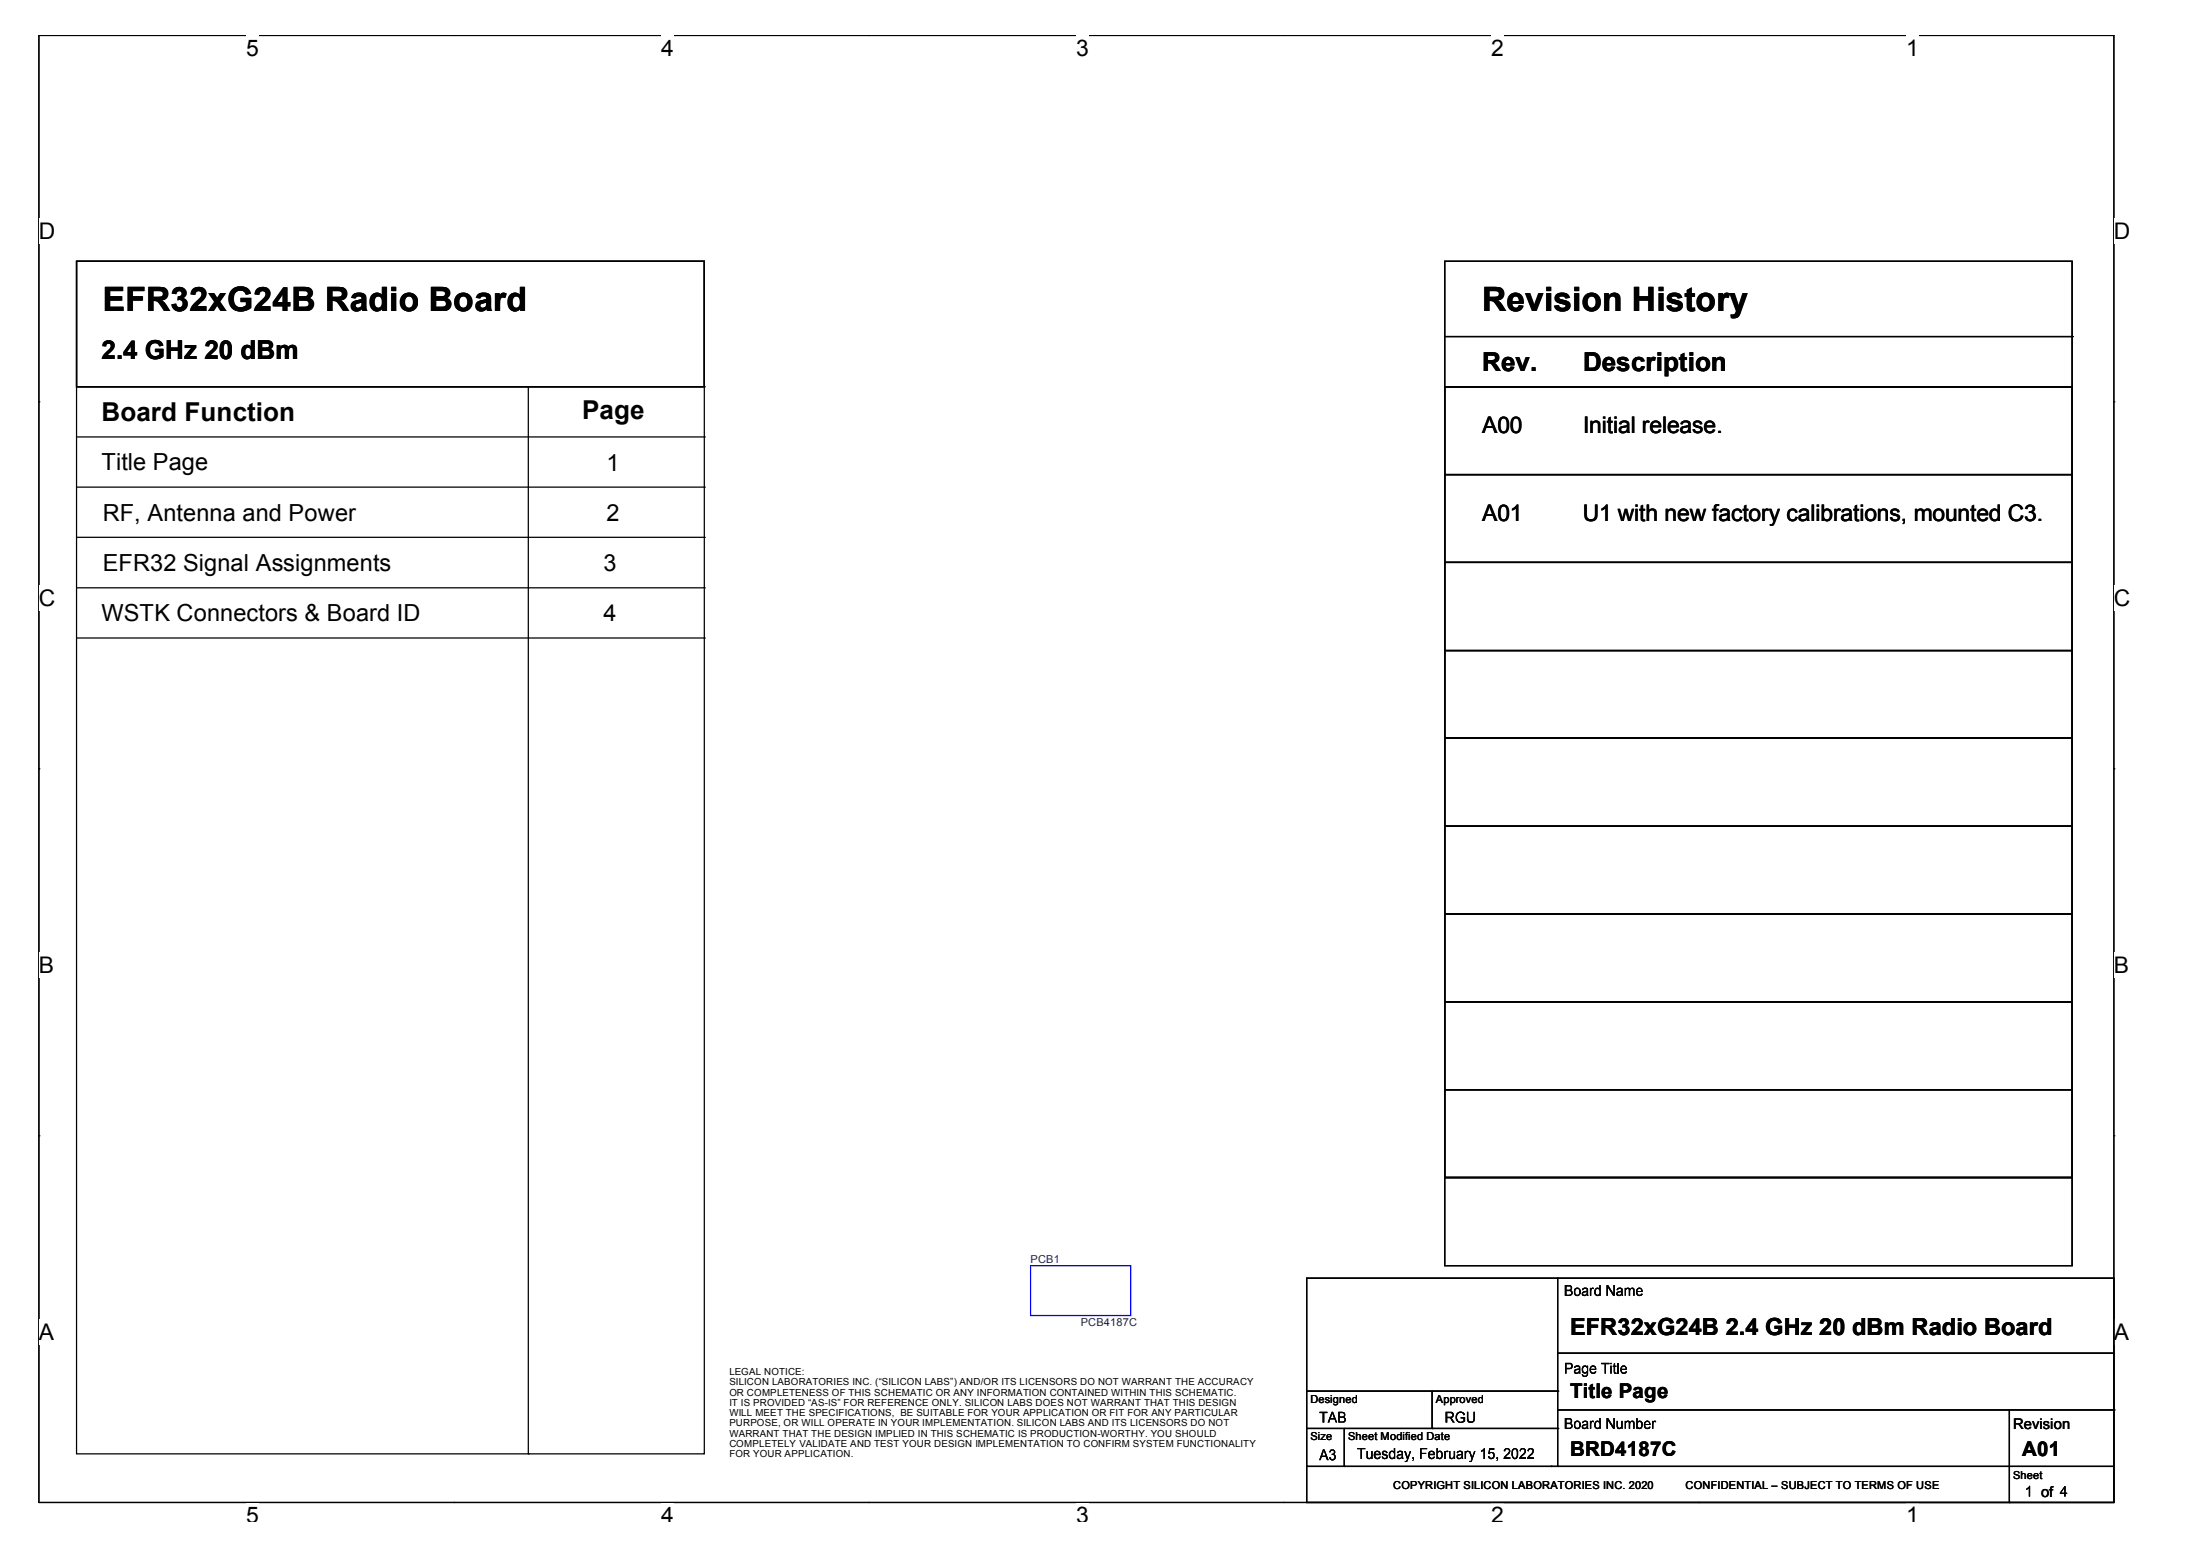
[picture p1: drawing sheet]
<svg xmlns="http://www.w3.org/2000/svg" width="297mm" height="210mm" viewBox="0 0 297 210" stroke-linecap="round" stroke-linejoin="round" font-family="sans-serif">
<path d="M5.2 4.8h280v198h-280z" fill="none" stroke="#000" stroke-width=".17"/>
<g fill="#fff">
<path d="M33.2 4.7h1.8v3.5h-1.8z"/>
<path d="M33.2 202.8h1.8v2.5h-1.8z"/>
</g>
<path d="M61.3 4.8h.1M61.3 202.8h.1" fill="none" stroke="#000" stroke-width=".17"/>
<g fill="#fff">
<path d="M89.2 4.7h1.7v3.5h-1.7z"/>
<path d="M89.2 202.8h1.7v2.5h-1.7z"/>
</g>
<path d="M117.2 4.8h.1M117.2 202.8h.1" fill="none" stroke="#000" stroke-width=".17"/>
<g fill="#fff">
<path d="M145.2 4.7h1.7v3.5h-1.7z"/>
<path d="M145.2 202.8h1.7v2.5h-1.7z"/>
</g>
<path d="M173.2 4.8h.1M173.2 202.8h.1" fill="none" stroke="#000" stroke-width=".17"/>
<g fill="#fff">
<path d="M201.2 4.7h1.7v3.5h-1.7z"/>
<path d="M201.3 202.8h1.6v2.5h-1.6z"/>
</g>
<path d="M229.2 4.8h.1M229.2 202.8h.1" fill="none" stroke="#000" stroke-width=".17"/>
<g fill="#fff">
<path d="M257.2 4.7h1.8v3.5h-1.8z"/>
<path d="M257.2 202.8h1.8v2.5h-1.8z"/>
<path d="M5.2 29.5h2.3v3.5h-2.3z"/>
<path d="M285.2 29.5h2.3v3.5h-2.3z"/>
<path d="M5.2 79h2.3v3.4h-2.3z"/>
<path d="M285.2 79h2.3v3.4h-2.3z"/>
</g>
<path d="M5.2 54.2h.1M285.2 54.2h.1" fill="none" stroke="#000" stroke-width=".17"/>
<g fill="#fff">
<path d="M5.2 128.5h2.1v3.5h-2.1z"/>
<path d="M285.2 128.5h2.1v3.5h-2.1z"/>
</g>
<path d="M5.2 103.8h.1M285.2 103.8h.1" fill="none" stroke="#000" stroke-width=".17"/>
<path d="M5.2 103.8h.1M285.2 103.8h.1" fill="none" stroke="#000" stroke-width=".13"/>
<g fill="#fff">
<path d="M5.2 178h2.1v3.5h-2.1z"/>
<path d="M285.2 178h2.1v3.5h-2.1z"/>
</g>
<g fill="none" stroke="#000" stroke-width=".17">
<path d="M10.3 35.3h84.7v160.9h-84.7zM10.3 35.3h84.7v16.9h-84.7zM194.9 35.3h84.7v16.9h-84.7zM10.3 52.2h84.7M10.3 59h84.7M71.3 52.2v144M95 52.2h.1M95 59h.1M194.9 52.2h84.7v106.7h-84.7zM194.9 52.2h84.7v11.9h-84.7zM194.9 45.4h84.7M279.6 45.4h.1"/>
<path d="M10.3 65.7h84.7M10.3 72.5h84.7M10.3 79.3h84.7M95 65.7h.1M95 72.5h.1M95 79.3h.1M194.9 64.1h84.7v11.8h-84.7zM194.9 75.9h84.7v11.9h-84.7zM10.3 86.1h84.7M95 86.1h.1M194.9 87.8h84.7v11.8h-84.7zM194.9 99.6h84.7v11.9h-84.7z"/>
<path d="M194.9 111.5h84.7v11.9h-84.7zM194.9 123.4h84.7v11.8h-84.7zM194.9 135.2h84.7v11.9h-84.7zM5.2 153.3h.1M194.9 147.1h84.7v11.8h-84.7zM194.9 158.9h84.7v11.9h-84.7zM285.2 153.3h.1M176.3 172.5h108.9v30.3h-108.9zM210.2 172.5v25.4M71.3 196.2h.1M176.3 197.9h.1M176.3 197.9h108.9"/>
<path d="M176.3 192.8h33.9M176.3 187.7h33.9M181.4 197.9h.1M181.4 192.8v5.1M193.3 192.8h.1M193.3 187.7v5.1M209.3 197.9h.1M210.2 197.9h.1M210.2 192.8h.1M210.2 187.7h.1M210.2 182.6l75 .1M210.2 190.3h75"/>
<path d="M271.1 190.3v12.5M285.2 190.3h.1M271.1 202.8h.1"/>
</g>
<g fill="#000">
<path d="M214.5 173.8h.2v.1l.2-.1 .2 .1v.1h-.3l-.1 .9h-.2zM216.8 173.4h.2l.7 1.2v-1.2h.2v1.5h-.2l-.7-1.2v1.2h-.2zM219.2 173.8h.2v.1a.33 .33 0 0 1 .3-.1 .33 .33 0 0 1 .3 .2l.3-.2a.31 .31 0 0 1 .3 .4v.7h-.2v-.7a.2 .2 0 0 0-.2-.2 .2 .2 0 0 0-.2 .1v.8h-.2v-.8a.24 .24 0 0 0-.3-.1 .24 .24 0 0 0-.1 .3v.6h-.2zM178.1 190.5h1v.2h-.4v1.3h-.2v-1.3h-.4zM179.5 195.7a.38 .38 0 0 1 .6 0 .38 .38 0 0 1-.1 .6 .45 .45 0 0 1 .1 .7 .45 .45 0 0 1-.7-.3l.1-.1a.28 .28 0 0 0 .3 .3 .28 .28 0 0 0 .3-.3 .28 .28 0 0 0-.4-.2v-.2a.24 .24 0 0 0 .3-.2 .24 .24 0 0 0-.2-.3 .24 .24 0 0 0-.3 .3h-.1zM183.1 195.5h1.1v.1h-.4v1.3h-.2v-1.3h-.5zM184.4 195.8h.2v.6a.26 .26 0 0 0 .2 .4 .26 .26 0 0 0 .2-.4v-.6h.2v1.1h-.2v-.2l-.1 .2a.34 .34 0 0 1-.4 0 .34 .34 0 0 1-.1-.4zM186.5 195.9h.1a.4 .4 0 0 1 .6 .2h-.1a.19 .19 0 0 0-.2-.2 .19 .19 0 0 0-.2 .3h.1a.38 .38 0 0 1 .4 .2 .38 .38 0 0 1-.1 .5h-.2a.37 .37 0 0 1-.5-.3h.2a.24 .24 0 0 0 .3 .2 .24 .24 0 0 0 .2-.3h-.1a.52 .52 0 0 1-.5-.4zM189.5 195.8h.2l.2 .8 .3-.8h.2l-.4 1.1a.4 .4 0 0 1-.4 .4v-.2h.2l.1-.2zM190.6 196.7h.2v.4l-.2 .1zM191.6 195.5h1v.1h-.8v.5h.6v.1h-.6v.7h-.2zM194.9 195.8h.1v.2l.2-.2h.3l-.1 .2h-.2l-.1 .1v.8h-.2z"/>
<path d="M195.5 195.8h.2v.6a.26 .26 0 0 0 .3 .4 .26 .26 0 0 0 .2-.4v-.6h.1v1.1h-.1v-.2l-.2 .2a.34 .34 0 0 1-.4 0 .34 .34 0 0 1-.1-.4zM196.6 190.7a.6 .6 0 0 1 .6-.2 .6 .6 0 0 1 .5 .5h-.2a.46 .46 0 0 0-.6-.3 .46 .46 0 0 0-.3 .6 .52 .52 0 0 0 .3 .5 .52 .52 0 0 0 .6-.1v-.3h-.4v-.1h.6v.5a.77 .77 0 0 1-1.1 0 .77 .77 0 0 1 0-1.1zM197.7 195.8h.1v.2l.2-.2h.2l-.1 .2h-.2l-.1 .9h-.1zM198.2 195.8h.2l.3 .8 .2-.8h.2l-.4 1.1a.36 .36 0 0 1-.4 .4l-.1-.2a.24 .24 0 0 0 .4-.2zM198 190.5h.1v.9a.36 .36 0 0 0 .3 .4 .36 .36 0 0 0 .4-.2v-1.1h.2v.9a.54 .54 0 0 1-.5 .6 .54 .54 0 0 1-.5-.6zM199.9 195.8l.3-.3h.2v1.4h-.2v-1.2l-.3 .3zM201 195.5h.6v.2h-.5l-.1 .3a.46 .46 0 0 1 .7 .2 .46 .46 0 0 1-.3 .7 .46 .46 0 0 1-.6-.4h.2a.31 .31 0 0 0 .4 .2 .31 .31 0 0 0 0-.5l-.2-.1-.2 .2-.2-.1zM201.9 196.7h.2v.3l-.1 .2 .1-.3h-.2zM203.1 195.5a.45 .45 0 0 1 .6 .1 .45 .45 0 0 1-.2 .7l-.4 .4h.7v.2h-.9a1.28 1.28 0 0 1 .6-.9 .26 .26 0 0 0 0-.4 .26 .26 0 0 0-.4 .3l-.2-.1zM205.2 195.5a.45 .45 0 0 1 .7 .1 .45 .45 0 0 1-.2 .7l-.5 .4h.7v.2h-.9a1.28 1.28 0 0 1 .7-.9 .26 .26 0 0 0-.1-.4 .26 .26 0 0 0-.4 .3l-.1-.1zM206.2 195.5a.46 .46 0 0 1 .7 .1 .46 .46 0 0 1-.2 .7l-.4 .4h.7v.2h-.9a1.28 1.28 0 0 1 .6-.9 .26 .26 0 0 0-.1-.4 .26 .26 0 0 0-.3 .3l-.2-.1zM214.5 191.8h.2v.1l.2-.2 .2 .1v.2l-.2-.1-.1 .1-.1 .8h-.2z"/>
<path d="M216.1 183.9h1.1v.2h-.5v1.3h-.2v-1.3h-.4zM216.8 191.4h.2l.7 1.1v-1.1h.2v1.4h-.2l-.7-1.1v1.1h-.2zM217.8 184.1l.1-.2v.4h.2v.2h-.2v.7l.2 .1v.1a.28 .28 0 0 1-.3 0 .28 .28 0 0 1 0-.3v-.6h-.2v-.2h.2zM218.3 183.9h.1v1.5h-.1zM218.1 191.8h.2v.6a.25 .25 0 0 0 .2 .3 .25 .25 0 0 0 .3-.3v-.6h.1v1h-.1v-.1l-.1 .1a.35 .35 0 0 1-.4 0 .35 .35 0 0 1-.2-.4zM219.2 191.8h.2v.1a.33 .33 0 0 1 .3-.2 .33 .33 0 0 1 .3 .2l.3-.2a.31 .31 0 0 1 .3 .4v.7h-.2v-.6a.2 .2 0 0 0-.2-.3 .2 .2 0 0 0-.2 .2v.7h-.2v-.8a.24 .24 0 0 0-.3-.1 .24 .24 0 0 0-.1 .4v.5h-.2zM222.9 191.8h.2v.1l.2-.2 .2 .1-.1 .2-.1-.1-.1 .1-.1 .8h-.2zM273.8 200.5h.1v1.5h-.1v-1.1l-.4 .2v-.2z"/>
<path d="M211.2 173.4a.97 .97 0 0 1 .8 .1l.1 .4-.1 .2a.4 .4 0 0 1 .2 .5 .4 .4 0 0 1-.5 .3h-.5zM211.4 173.6v.5h.3a.24 .24 0 0 0 .3-.3 .24 .24 0 0 0-.4-.2zM211.4 174.2v.6l.4-.1a.26 .26 0 0 0 .2-.3 .26 .26 0 0 0-.3-.2z"/>
<path d="M211.2 173.4a.97 .97 0 0 1 .8 .1l.1 .4-.1 .2a.4 .4 0 0 1 .2 .5 .4 .4 0 0 1-.5 .3h-.5zM211.4 173.6v.5h.3a.24 .24 0 0 0 .3-.3 .24 .24 0 0 0-.4-.2zM211.4 174.2v.6l.4-.1a.26 .26 0 0 0 .2-.3 .26 .26 0 0 0-.3-.2z"/>
<path d="M211.2 173.4a.97 .97 0 0 1 .8 .1l.1 .4-.1 .2a.4 .4 0 0 1 .2 .5 .4 .4 0 0 1-.5 .3h-.5zM211.4 173.6v.5h.3a.24 .24 0 0 0 .3-.3 .24 .24 0 0 0-.4-.2zM211.4 174.2v.6l.4-.1a.26 .26 0 0 0 .2-.3 .26 .26 0 0 0-.3-.2z"/>
<path d="M212.5 173.9a.53 .53 0 0 1 .8 .4 .53 .53 0 0 1-.8 .5l-.1-.4zM212.6 174v.2a.37 .37 0 0 0 0 .4 .37 .37 0 0 0 .4 .1 .41 .41 0 0 0 .1-.4 .41 .41 0 0 0-.4-.3z"/>
<path d="M212.5 173.9a.53 .53 0 0 1 .8 .4 .53 .53 0 0 1-.8 .5l-.1-.4zM212.6 174v.2a.37 .37 0 0 0 0 .4 .37 .37 0 0 0 .4 .1 .41 .41 0 0 0 .1-.4 .41 .41 0 0 0-.4-.3z"/>
<path d="M212.5 173.9a.53 .53 0 0 1 .8 .4 .53 .53 0 0 1-.8 .5l-.1-.4zM212.6 174v.2a.37 .37 0 0 0 0 .4 .37 .37 0 0 0 .4 .1 .41 .41 0 0 0 .1-.4 .41 .41 0 0 0-.4-.3z"/>
<path d="M213.5 173.9a.46 .46 0 0 1 .6-.1 .46 .46 0 0 1 .2 .6v.5h-.1l-.1-.1a.36 .36 0 0 1-.6 0 .36 .36 0 0 1 .3-.6h.3a.26 .26 0 0 0-.2-.3 .26 .26 0 0 0-.3 .2h-.1zM213.7 174.5l-.1 .1a.27 .27 0 0 0 .4 .1 .27 .27 0 0 0 .1-.3z"/>
<path d="M213.5 173.9a.46 .46 0 0 1 .6-.1 .46 .46 0 0 1 .2 .6v.5h-.1l-.1-.1a.36 .36 0 0 1-.6 0 .36 .36 0 0 1 .3-.6h.3a.26 .26 0 0 0-.2-.3 .26 .26 0 0 0-.3 .2h-.1zM213.7 174.5l-.1 .1a.27 .27 0 0 0 .4 .1 .27 .27 0 0 0 .1-.3z"/>
<path d="M213.5 173.9a.46 .46 0 0 1 .6-.1 .46 .46 0 0 1 .2 .6v.5h-.1l-.1-.1a.36 .36 0 0 1-.6 0 .36 .36 0 0 1 .3-.6h.3a.26 .26 0 0 0-.2-.3 .26 .26 0 0 0-.3 .2h-.1zM213.7 174.5l-.1 .1a.27 .27 0 0 0 .4 .1 .27 .27 0 0 0 .1-.3z"/>
<path d="M215.2 174l.4-.2 .2 .1v-.5h.2v1.5h-.2v-.1a.44 .44 0 0 1-.6 0 .44 .44 0 0 1-.1-.6zM215.4 174l-.1 .4 .2 .3a.38 .38 0 0 0 .4-.4 .38 .38 0 0 0-.4-.3z"/>
<path d="M215.2 174l.4-.2 .2 .1v-.5h.2v1.5h-.2v-.1a.44 .44 0 0 1-.6 0 .44 .44 0 0 1-.1-.6zM215.4 174l-.1 .4 .2 .3a.38 .38 0 0 0 .4-.4 .38 .38 0 0 0-.4-.3z"/>
<path d="M215.2 174l.4-.2 .2 .1v-.5h.2v1.5h-.2v-.1a.44 .44 0 0 1-.6 0 .44 .44 0 0 1-.1-.6zM215.4 174l-.1 .4 .2 .3a.38 .38 0 0 0 .4-.4 .38 .38 0 0 0-.4-.3z"/>
<path d="M218.2 173.9a.44 .44 0 0 1 .6-.1 .44 .44 0 0 1 .1 .6l.1 .5h-.1l-.1-.1a.37 .37 0 0 1-.5 .1 .37 .37 0 0 1-.1-.5l.6-.2a.24 .24 0 0 0-.2-.3 .24 .24 0 0 0-.3 .2h-.2zM218.4 174.5a.19 .19 0 0 0-.1 .2 .19 .19 0 0 0 .3 0l.2-.1v-.2z"/>
<path d="M218.2 173.9a.44 .44 0 0 1 .6-.1 .44 .44 0 0 1 .1 .6l.1 .5h-.1l-.1-.1a.37 .37 0 0 1-.5 .1 .37 .37 0 0 1-.1-.5l.6-.2a.24 .24 0 0 0-.2-.3 .24 .24 0 0 0-.3 .2h-.2zM218.4 174.5a.19 .19 0 0 0-.1 .2 .19 .19 0 0 0 .3 0l.2-.1v-.2z"/>
<path d="M218.2 173.9a.44 .44 0 0 1 .6-.1 .44 .44 0 0 1 .1 .6l.1 .5h-.1l-.1-.1a.37 .37 0 0 1-.5 .1 .37 .37 0 0 1-.1-.5l.6-.2a.24 .24 0 0 0-.2-.3 .24 .24 0 0 0-.3 .2h-.2zM218.4 174.5a.19 .19 0 0 0-.1 .2 .19 .19 0 0 0 .3 0l.2-.1v-.2z"/>
<path d="M220.9 173.9a.46 .46 0 0 1 .5 0 .46 .46 0 0 1 .3 .5h-.8a.3 .3 0 0 0 .2 .3 .3 .3 0 0 0 .4-.1h.2a.49 .49 0 0 1-.7 .3 .49 .49 0 0 1-.2-.7zM221 174l-.1 .2h.6a.27 .27 0 0 0-.2-.2 .27 .27 0 0 0-.3 0z"/>
<path d="M220.9 173.9a.46 .46 0 0 1 .5 0 .46 .46 0 0 1 .3 .5h-.8a.3 .3 0 0 0 .2 .3 .3 .3 0 0 0 .4-.1h.2a.49 .49 0 0 1-.7 .3 .49 .49 0 0 1-.2-.7zM221 174l-.1 .2h.6a.27 .27 0 0 0-.2-.2 .27 .27 0 0 0-.3 0z"/>
<path d="M220.9 173.9a.46 .46 0 0 1 .5 0 .46 .46 0 0 1 .3 .5h-.8a.3 .3 0 0 0 .2 .3 .3 .3 0 0 0 .4-.1h.2a.49 .49 0 0 1-.7 .3 .49 .49 0 0 1-.2-.7zM221 174l-.1 .2h.6a.27 .27 0 0 0-.2-.2 .27 .27 0 0 0-.3 0z"/>
<path d="M178.5 195.6h.2l.6 1.5h-.2l-.2-.5h-.5l-.2 .5h-.2zM178.6 195.7l-.2 .8h.5z"/>
<path d="M178.5 195.6h.2l.6 1.5h-.2l-.2-.5h-.5l-.2 .5h-.2zM178.6 195.7l-.2 .8h.5z"/>
<path d="M178.5 195.6h.2l.6 1.5h-.2l-.2-.5h-.5l-.2 .5h-.2zM178.6 195.7l-.2 .8h.5z"/>
<path d="M179.7 190.5h.2l.5 1.5h-.1l-.2-.4h-.6l-.1 .4h-.2zM179.8 190.7l-.2 .7h.4z"/>
<path d="M179.7 190.5h.2l.5 1.5h-.1l-.2-.4h-.6l-.1 .4h-.2zM179.8 190.7l-.2 .7h.4z"/>
<path d="M179.7 190.5h.2l.5 1.5h-.1l-.2-.4h-.6l-.1 .4h-.2zM179.8 190.7l-.2 .7h.4z"/>
<path d="M180.6 190.5h.5a.39 .39 0 0 1 .4 .3 .39 .39 0 0 1-.1 .5 .38 .38 0 0 1 .2 .4 .38 .38 0 0 1-.5 .3h-.5zM180.8 190.7v.5h.3a.25 .25 0 0 0 .3-.3 .25 .25 0 0 0-.4-.2zM180.8 191.3v.6h.4a.26 .26 0 0 0 .2-.4 .26 .26 0 0 0-.3-.2z"/>
<path d="M180.6 190.5h.5a.39 .39 0 0 1 .4 .3 .39 .39 0 0 1-.1 .5 .38 .38 0 0 1 .2 .4 .38 .38 0 0 1-.5 .3h-.5zM180.8 190.7v.5h.3a.25 .25 0 0 0 .3-.3 .25 .25 0 0 0-.4-.2zM180.8 191.3v.6h.4a.26 .26 0 0 0 .2-.4 .26 .26 0 0 0-.3-.2z"/>
<path d="M180.6 190.5h.5a.39 .39 0 0 1 .4 .3 .39 .39 0 0 1-.1 .5 .38 .38 0 0 1 .2 .4 .38 .38 0 0 1-.5 .3h-.5zM180.8 190.7v.5h.3a.25 .25 0 0 0 .3-.3 .25 .25 0 0 0-.4-.2zM180.8 191.3v.6h.4a.26 .26 0 0 0 .2-.4 .26 .26 0 0 0-.3-.2z"/>
<path d="M185.5 195.9a.48 .48 0 0 1 .6-.1 .48 .48 0 0 1 .2 .6h-.7a.3 .3 0 0 0 .2 .3 .3 .3 0 0 0 .3-.1h.2a.5 .5 0 0 1-.7 .3 .5 .5 0 0 1-.2-.7zM185.7 196l-.1 .2h.5l-.1-.2z"/>
<path d="M185.5 195.9a.48 .48 0 0 1 .6-.1 .48 .48 0 0 1 .2 .6h-.7a.3 .3 0 0 0 .2 .3 .3 .3 0 0 0 .3-.1h.2a.5 .5 0 0 1-.7 .3 .5 .5 0 0 1-.2-.7zM185.7 196l-.1 .2h.5l-.1-.2z"/>
<path d="M185.5 195.9a.48 .48 0 0 1 .6-.1 .48 .48 0 0 1 .2 .6h-.7a.3 .3 0 0 0 .2 .3 .3 .3 0 0 0 .3-.1h.2a.5 .5 0 0 1-.7 .3 .5 .5 0 0 1-.2-.7zM185.7 196l-.1 .2h.5l-.1-.2z"/>
<path d="M187.5 195.9l.3-.1 .3 .2v-.5h.2v1.4h-.2v-.1a.46 .46 0 0 1-.6 0 .46 .46 0 0 1-.1-.6zM187.7 196a.42 .42 0 0 0-.1 .4 .42 .42 0 0 0 .4 .3 .41 .41 0 0 0 .1-.4 .41 .41 0 0 0-.4-.3z"/>
<path d="M187.5 195.9l.3-.1 .3 .2v-.5h.2v1.4h-.2v-.1a.46 .46 0 0 1-.6 0 .46 .46 0 0 1-.1-.6zM187.7 196a.42 .42 0 0 0-.1 .4 .42 .42 0 0 0 .4 .3 .41 .41 0 0 0 .1-.4 .41 .41 0 0 0-.4-.3z"/>
<path d="M187.5 195.9l.3-.1 .3 .2v-.5h.2v1.4h-.2v-.1a.46 .46 0 0 1-.6 0 .46 .46 0 0 1-.1-.6zM187.7 196a.42 .42 0 0 0-.1 .4 .42 .42 0 0 0 .4 .3 .41 .41 0 0 0 .1-.4 .41 .41 0 0 0-.4-.3z"/>
<path d="M188.6 195.9a.41 .41 0 0 1 .5-.1 .41 .41 0 0 1 .2 .4l.1 .7h-.2v-.1a.37 .37 0 0 1-.5 .1 .37 .37 0 0 1-.2-.5l.6-.2a.24 .24 0 0 0-.1-.3 .24 .24 0 0 0-.3 .2h-.2zM188.7 196.5a.24 .24 0 0 0 .2 .3 .24 .24 0 0 0 .2-.3v-.2z"/>
<path d="M188.6 195.9a.41 .41 0 0 1 .5-.1 .41 .41 0 0 1 .2 .4l.1 .7h-.2v-.1a.37 .37 0 0 1-.5 .1 .37 .37 0 0 1-.2-.5l.6-.2a.24 .24 0 0 0-.1-.3 .24 .24 0 0 0-.3 .2h-.2zM188.7 196.5a.24 .24 0 0 0 .2 .3 .24 .24 0 0 0 .2-.3v-.2z"/>
<path d="M188.6 195.9a.41 .41 0 0 1 .5-.1 .41 .41 0 0 1 .2 .4l.1 .7h-.2v-.1a.37 .37 0 0 1-.5 .1 .37 .37 0 0 1-.2-.5l.6-.2a.24 .24 0 0 0-.1-.3 .24 .24 0 0 0-.3 .2h-.2zM188.7 196.5a.24 .24 0 0 0 .2 .3 .24 .24 0 0 0 .2-.3v-.2z"/>
<path d="M192.8 195.9a.48 .48 0 0 1 .6-.1 .48 .48 0 0 1 .2 .6h-.7a.32 .32 0 0 0 .2 .3 .32 .32 0 0 0 .4-.1h.1a.5 .5 0 0 1-.6 .3 .5 .5 0 0 1-.3-.7zM193 196l-.1 .2h.6l-.2-.2z"/>
<path d="M192.8 195.9a.48 .48 0 0 1 .6-.1 .48 .48 0 0 1 .2 .6h-.7a.32 .32 0 0 0 .2 .3 .32 .32 0 0 0 .4-.1h.1a.5 .5 0 0 1-.6 .3 .5 .5 0 0 1-.3-.7zM193 196l-.1 .2h.6l-.2-.2z"/>
<path d="M192.8 195.9a.48 .48 0 0 1 .6-.1 .48 .48 0 0 1 .2 .6h-.7a.32 .32 0 0 0 .2 .3 .32 .32 0 0 0 .4-.1h.1a.5 .5 0 0 1-.6 .3 .5 .5 0 0 1-.3-.7zM193 196l-.1 .2h.6l-.2-.2z"/>
<path d="M193.8 195.5h.2v.4a.41 .41 0 0 1 .5 0 .41 .41 0 0 1 .2 .4l-.1 .4a.37 .37 0 0 1-.3 .2 .37 .37 0 0 1-.3-.1v.1h-.2zM194.1 196a.37 .37 0 0 0-.1 .5 .37 .37 0 0 0 .4 .2l.1-.4-.1-.3h-.1z"/>
<path d="M193.8 195.5h.2v.4a.41 .41 0 0 1 .5 0 .41 .41 0 0 1 .2 .4l-.1 .4a.37 .37 0 0 1-.3 .2 .37 .37 0 0 1-.3-.1v.1h-.2zM194.1 196a.37 .37 0 0 0-.1 .5 .37 .37 0 0 0 .4 .2l.1-.4-.1-.3h-.1z"/>
<path d="M193.8 195.5h.2v.4a.41 .41 0 0 1 .5 0 .41 .41 0 0 1 .2 .4l-.1 .4a.37 .37 0 0 1-.3 .2 .37 .37 0 0 1-.3-.1v.1h-.2zM194.1 196a.37 .37 0 0 0-.1 .5 .37 .37 0 0 0 .4 .2l.1-.4-.1-.3h-.1z"/>
<path d="M195.1 190.5h.6a.43 .43 0 0 1 .5 .4 .43 .43 0 0 1-.4 .5h.1l.4 .6h-.3l-.4-.6h-.3v.6h-.2zM195.3 190.7v.5h.4a.26 .26 0 0 0 .3-.2 .26 .26 0 0 0-.3-.3z"/>
<path d="M195.1 190.5h.6a.43 .43 0 0 1 .5 .4 .43 .43 0 0 1-.4 .5h.1l.4 .6h-.3l-.4-.6h-.3v.6h-.2zM195.3 190.7v.5h.4a.26 .26 0 0 0 .3-.2 .26 .26 0 0 0-.3-.3z"/>
<path d="M195.1 190.5h.6a.43 .43 0 0 1 .5 .4 .43 .43 0 0 1-.4 .5h.1l.4 .6h-.3l-.4-.6h-.3v.6h-.2zM195.3 190.7v.5h.4a.26 .26 0 0 0 .3-.2 .26 .26 0 0 0-.3-.3z"/>
<path d="M196.6 195.9a.42 .42 0 0 1 .5-.1 .42 .42 0 0 1 .3 .4v.7h-.1l-.1-.1a.36 .36 0 0 1-.6 0 .36 .36 0 0 1 .3-.5l.3-.1a.26 .26 0 0 0-.2-.3 .26 .26 0 0 0-.3 .2h-.1zM196.7 196.5a.28 .28 0 0 0 .4 .3 .28 .28 0 0 0 .1-.5z"/>
<path d="M196.6 195.9a.42 .42 0 0 1 .5-.1 .42 .42 0 0 1 .3 .4v.7h-.1l-.1-.1a.36 .36 0 0 1-.6 0 .36 .36 0 0 1 .3-.5l.3-.1a.26 .26 0 0 0-.2-.3 .26 .26 0 0 0-.3 .2h-.1zM196.7 196.5a.28 .28 0 0 0 .4 .3 .28 .28 0 0 0 .1-.5z"/>
<path d="M196.6 195.9a.42 .42 0 0 1 .5-.1 .42 .42 0 0 1 .3 .4v.7h-.1l-.1-.1a.36 .36 0 0 1-.6 0 .36 .36 0 0 1 .3-.5l.3-.1a.26 .26 0 0 0-.2-.3 .26 .26 0 0 0-.3 .2h-.1zM196.7 196.5a.28 .28 0 0 0 .4 .3 .28 .28 0 0 0 .1-.5z"/>
<path d="M204.1 195.6a.48 .48 0 0 1 .6 0 .48 .48 0 0 1 .2 .6l-.1 .2a.44 .44 0 0 1-.4 .5 .44 .44 0 0 1-.4-.5zM204.2 195.7a.79 .79 0 0 0 .2 1.1 .82 .82 0 0 0 0-1.2z"/>
<path d="M204.1 195.6a.48 .48 0 0 1 .6 0 .48 .48 0 0 1 .2 .6l-.1 .2a.44 .44 0 0 1-.4 .5 .44 .44 0 0 1-.4-.5zM204.2 195.7a.79 .79 0 0 0 .2 1.1 .82 .82 0 0 0 0-1.2z"/>
<path d="M204.1 195.6a.48 .48 0 0 1 .6 0 .48 .48 0 0 1 .2 .6l-.1 .2a.44 .44 0 0 1-.4 .5 .44 .44 0 0 1-.4-.5zM204.2 195.7a.79 .79 0 0 0 .2 1.1 .82 .82 0 0 0 0-1.2z"/>
<path d="M211.2 191.4a.97 .97 0 0 1 .8 .1l.1 .4-.1 .2a.4 .4 0 0 1 .2 .5 .4 .4 0 0 1-.5 .2h-.5zM211.4 191.6v.4h.3a.24 .24 0 0 0 .3-.2 .24 .24 0 0 0-.4-.2zM211.4 192.2v.5h.3a.26 .26 0 0 0 .3-.3 .26 .26 0 0 0-.3-.2z"/>
<path d="M211.2 191.4a.97 .97 0 0 1 .8 .1l.1 .4-.1 .2a.4 .4 0 0 1 .2 .5 .4 .4 0 0 1-.5 .2h-.5zM211.4 191.6v.4h.3a.24 .24 0 0 0 .3-.2 .24 .24 0 0 0-.4-.2zM211.4 192.2v.5h.3a.26 .26 0 0 0 .3-.3 .26 .26 0 0 0-.3-.2z"/>
<path d="M211.2 191.4a.97 .97 0 0 1 .8 .1l.1 .4-.1 .2a.4 .4 0 0 1 .2 .5 .4 .4 0 0 1-.5 .2h-.5zM211.4 191.6v.4h.3a.24 .24 0 0 0 .3-.2 .24 .24 0 0 0-.4-.2zM211.4 192.2v.5h.3a.26 .26 0 0 0 .3-.3 .26 .26 0 0 0-.3-.2z"/>
<path d="M211.2 183.9h.5a.43 .43 0 0 1 .5 .5 .43 .43 0 0 1-.5 .4h-.3v.6h-.2zM211.4 184.1v.5h.5a.26 .26 0 0 0 .1-.3 .26 .26 0 0 0-.3-.2z"/>
<path d="M211.2 183.9h.5a.43 .43 0 0 1 .5 .5 .43 .43 0 0 1-.5 .4h-.3v.6h-.2zM211.4 184.1v.5h.5a.26 .26 0 0 0 .1-.3 .26 .26 0 0 0-.3-.2z"/>
<path d="M211.2 183.9h.5a.43 .43 0 0 1 .5 .5 .43 .43 0 0 1-.5 .4h-.3v.6h-.2zM211.4 184.1v.5h.5a.26 .26 0 0 0 .1-.3 .26 .26 0 0 0-.3-.2z"/>
<path d="M212.5 191.9a.54 .54 0 0 1 .8 .3 .54 .54 0 0 1-.6 .6l-.3-.3zM212.6 192v.1a.37 .37 0 0 0 0 .4 .37 .37 0 0 0 .4 .2 .41 .41 0 0 0 .1-.5 .41 .41 0 0 0-.4-.3z"/>
<path d="M212.5 191.9a.54 .54 0 0 1 .8 .3 .54 .54 0 0 1-.6 .6l-.3-.3zM212.6 192v.1a.37 .37 0 0 0 0 .4 .37 .37 0 0 0 .4 .2 .41 .41 0 0 0 .1-.5 .41 .41 0 0 0-.4-.3z"/>
<path d="M212.5 191.9a.54 .54 0 0 1 .8 .3 .54 .54 0 0 1-.6 .6l-.3-.3zM212.6 192v.1a.37 .37 0 0 0 0 .4 .37 .37 0 0 0 .4 .2 .41 .41 0 0 0 .1-.5 .41 .41 0 0 0-.4-.3z"/>
<path d="M212.5 184.4a.42 .42 0 0 1 .4-.1 .42 .42 0 0 1 .3 .4l.1 .7h-.2v-.1a.36 .36 0 0 1-.7 0 .36 .36 0 0 1 .4-.6h.3a.26 .26 0 0 0-.3-.3 .26 .26 0 0 0-.2 .2h-.2zM212.6 185v.1a.27 .27 0 0 0 .3 .1 .27 .27 0 0 0 .2-.3z"/>
<path d="M212.5 184.4a.42 .42 0 0 1 .4-.1 .42 .42 0 0 1 .3 .4l.1 .7h-.2v-.1a.36 .36 0 0 1-.7 0 .36 .36 0 0 1 .4-.6h.3a.26 .26 0 0 0-.3-.3 .26 .26 0 0 0-.2 .2h-.2zM212.6 185v.1a.27 .27 0 0 0 .3 .1 .27 .27 0 0 0 .2-.3z"/>
<path d="M212.5 184.4a.42 .42 0 0 1 .4-.1 .42 .42 0 0 1 .3 .4l.1 .7h-.2v-.1a.36 .36 0 0 1-.7 0 .36 .36 0 0 1 .4-.6h.3a.26 .26 0 0 0-.3-.3 .26 .26 0 0 0-.2 .2h-.2zM212.6 185v.1a.27 .27 0 0 0 .3 .1 .27 .27 0 0 0 .2-.3z"/>
<path d="M213.6 184.4a.37 .37 0 0 1 .6 0v-.1h.1v1a.44 .44 0 0 1-.3 .5 .44 .44 0 0 1-.6-.3h.2a.28 .28 0 0 0 .4 .2 .28 .28 0 0 0 .1-.4 .47 .47 0 0 1-.6-.1 .47 .47 0 0 1 0-.6zM213.7 184.5l-.1 .5 .2 .2a.36 .36 0 0 0 .4-.4 .36 .36 0 0 0-.4-.3z"/>
<path d="M213.6 184.4a.37 .37 0 0 1 .6 0v-.1h.1v1a.44 .44 0 0 1-.3 .5 .44 .44 0 0 1-.6-.3h.2a.28 .28 0 0 0 .4 .2 .28 .28 0 0 0 .1-.4 .47 .47 0 0 1-.6-.1 .47 .47 0 0 1 0-.6zM213.7 184.5l-.1 .5 .2 .2a.36 .36 0 0 0 .4-.4 .36 .36 0 0 0-.4-.3z"/>
<path d="M213.6 184.4a.37 .37 0 0 1 .6 0v-.1h.1v1a.44 .44 0 0 1-.3 .5 .44 .44 0 0 1-.6-.3h.2a.28 .28 0 0 0 .4 .2 .28 .28 0 0 0 .1-.4 .47 .47 0 0 1-.6-.1 .47 .47 0 0 1 0-.6zM213.7 184.5l-.1 .5 .2 .2a.36 .36 0 0 0 .4-.4 .36 .36 0 0 0-.4-.3z"/>
<path d="M213.5 191.9a.45 .45 0 0 1 .6-.1 .45 .45 0 0 1 .2 .6v.4h-.1l-.1-.1a.35 .35 0 0 1-.4 .2 .35 .35 0 0 1-.3-.4 .35 .35 0 0 1 .4-.3l.3-.1a.26 .26 0 0 0-.2-.2 .26 .26 0 0 0-.3 .2h-.1zM213.7 192.4l-.1 .1a.27 .27 0 0 0 .4 .2 .27 .27 0 0 0 .1-.4z"/>
<path d="M213.5 191.9a.45 .45 0 0 1 .6-.1 .45 .45 0 0 1 .2 .6v.4h-.1l-.1-.1a.35 .35 0 0 1-.4 .2 .35 .35 0 0 1-.3-.4 .35 .35 0 0 1 .4-.3l.3-.1a.26 .26 0 0 0-.2-.2 .26 .26 0 0 0-.3 .2h-.1zM213.7 192.4l-.1 .1a.27 .27 0 0 0 .4 .2 .27 .27 0 0 0 .1-.4z"/>
<path d="M213.5 191.9a.45 .45 0 0 1 .6-.1 .45 .45 0 0 1 .2 .6v.4h-.1l-.1-.1a.35 .35 0 0 1-.4 .2 .35 .35 0 0 1-.3-.4 .35 .35 0 0 1 .4-.3l.3-.1a.26 .26 0 0 0-.2-.2 .26 .26 0 0 0-.3 .2h-.1zM213.7 192.4l-.1 .1a.27 .27 0 0 0 .4 .2 .27 .27 0 0 0 .1-.4z"/>
<path d="M214.6 184.4a.44 .44 0 0 1 .6-.1 .44 .44 0 0 1 .2 .6h-.7a.3 .3 0 0 0 .1 .3 .3 .3 0 0 0 .4-.1h.2a.48 .48 0 0 1-.7 .3 .48 .48 0 0 1-.2-.7zM214.8 184.5l-.1 .2h.5a.27 .27 0 0 0-.1-.2 .27 .27 0 0 0-.3 0z"/>
<path d="M214.6 184.4a.44 .44 0 0 1 .6-.1 .44 .44 0 0 1 .2 .6h-.7a.3 .3 0 0 0 .1 .3 .3 .3 0 0 0 .4-.1h.2a.48 .48 0 0 1-.7 .3 .48 .48 0 0 1-.2-.7zM214.8 184.5l-.1 .2h.5a.27 .27 0 0 0-.1-.2 .27 .27 0 0 0-.3 0z"/>
<path d="M214.6 184.4a.44 .44 0 0 1 .6-.1 .44 .44 0 0 1 .2 .6h-.7a.3 .3 0 0 0 .1 .3 .3 .3 0 0 0 .4-.1h.2a.48 .48 0 0 1-.7 .3 .48 .48 0 0 1-.2-.7zM214.8 184.5l-.1 .2h.5a.27 .27 0 0 0-.1-.2 .27 .27 0 0 0-.3 0z"/>
<path d="M215.2 191.9l.4-.2 .2 .2v-.5h.2v1.4h-.2v-.1a.44 .44 0 0 1-.6 0 .44 .44 0 0 1-.1-.5zM215.4 192l-.1 .3 .2 .4a.38 .38 0 0 0 .4-.4 .38 .38 0 0 0-.4-.4z"/>
<path d="M215.2 191.9l.4-.2 .2 .2v-.5h.2v1.4h-.2v-.1a.44 .44 0 0 1-.6 0 .44 .44 0 0 1-.1-.5zM215.4 192l-.1 .3 .2 .4a.38 .38 0 0 0 .4-.4 .38 .38 0 0 0-.4-.4z"/>
<path d="M215.2 191.9l.4-.2 .2 .2v-.5h.2v1.4h-.2v-.1a.44 .44 0 0 1-.6 0 .44 .44 0 0 1-.1-.5zM215.4 192l-.1 .3 .2 .4a.38 .38 0 0 0 .4-.4 .38 .38 0 0 0-.4-.4z"/>
<path d="M217.3 183.9h.2v.2h-.2zM217.3 184.3h.2v1.1h-.2z"/>
<path d="M217.3 183.9h.2v.2h-.2zM217.3 184.3h.2v1.1h-.2z"/>
<path d="M217.3 183.9h.2v.2h-.2zM217.3 184.3h.2v1.1h-.2z"/>
<path d="M218.8 184.4a.46 .46 0 0 1 .5 0 .46 .46 0 0 1 .2 .5h-.7a.3 .3 0 0 0 .2 .3 .3 .3 0 0 0 .4-.1h.1a.48 .48 0 0 1-.6 .3 .48 .48 0 0 1-.2-.7zM218.9 184.5l-.1 .2h.6a.27 .27 0 0 0-.2-.2 .27 .27 0 0 0-.3 0z"/>
<path d="M218.8 184.4a.46 .46 0 0 1 .5 0 .46 .46 0 0 1 .2 .5h-.7a.3 .3 0 0 0 .2 .3 .3 .3 0 0 0 .4-.1h.1a.48 .48 0 0 1-.6 .3 .48 .48 0 0 1-.2-.7zM218.9 184.5l-.1 .2h.6a.27 .27 0 0 0-.2-.2 .27 .27 0 0 0-.3 0z"/>
<path d="M218.8 184.4a.46 .46 0 0 1 .5 0 .46 .46 0 0 1 .2 .5h-.7a.3 .3 0 0 0 .2 .3 .3 .3 0 0 0 .4-.1h.1a.48 .48 0 0 1-.6 .3 .48 .48 0 0 1-.2-.7zM218.9 184.5l-.1 .2h.6a.27 .27 0 0 0-.2-.2 .27 .27 0 0 0-.3 0z"/>
<path d="M220.8 191.4h.2v.5a.44 .44 0 0 1 .6 0 .44 .44 0 0 1 0 .6 .36 .36 0 0 1-.2 .3 .36 .36 0 0 1-.4-.1v.1h-.2zM221.1 192l-.1 .3a.3 .3 0 0 0 .3 .4 .41 .41 0 0 0 .2-.5 .41 .41 0 0 0-.4-.3z"/>
<path d="M220.8 191.4h.2v.5a.44 .44 0 0 1 .6 0 .44 .44 0 0 1 0 .6 .36 .36 0 0 1-.2 .3 .36 .36 0 0 1-.4-.1v.1h-.2zM221.1 192l-.1 .3a.3 .3 0 0 0 .3 .4 .41 .41 0 0 0 .2-.5 .41 .41 0 0 0-.4-.3z"/>
<path d="M220.8 191.4h.2v.5a.44 .44 0 0 1 .6 0 .44 .44 0 0 1 0 .6 .36 .36 0 0 1-.2 .3 .36 .36 0 0 1-.4-.1v.1h-.2zM221.1 192l-.1 .3a.3 .3 0 0 0 .3 .4 .41 .41 0 0 0 .2-.5 .41 .41 0 0 0-.4-.3z"/>
<path d="M222 191.9a.46 .46 0 0 1 .5-.1 .46 .46 0 0 1 .2 .5h-.7l.2 .4h.2l.1-.2 .2 .1a.49 .49 0 0 1-.6 .2 .49 .49 0 0 1-.3-.6zM222.1 192l-.1 .2h.5a.27 .27 0 0 0-.1-.3 .27 .27 0 0 0-.3 .1z"/>
<path d="M222 191.9a.46 .46 0 0 1 .5-.1 .46 .46 0 0 1 .2 .5h-.7l.2 .4h.2l.1-.2 .2 .1a.49 .49 0 0 1-.6 .2 .49 .49 0 0 1-.3-.6zM222.1 192l-.1 .2h.5a.27 .27 0 0 0-.1-.3 .27 .27 0 0 0-.3 .1z"/>
<path d="M222 191.9a.46 .46 0 0 1 .5-.1 .46 .46 0 0 1 .2 .5h-.7l.2 .4h.2l.1-.2 .2 .1a.49 .49 0 0 1-.6 .2 .49 .49 0 0 1-.3-.6zM222.1 192l-.1 .2h.5a.27 .27 0 0 0-.1-.3 .27 .27 0 0 0-.3 .1z"/>
<path d="M278.6 200.6h.1v.9h.2v.1h-.2v.4h-.1v-.4h-.6v-.1zM278.6 200.8l-.5 .7h.5z"/>
<path d="M278.6 200.6h.1v.9h.2v.1h-.2v.4h-.1v-.4h-.6v-.1zM278.6 200.8l-.5 .7h.5z"/>
<path d="M278.6 200.6h.1v.9h.2v.1h-.2v.4h-.1v-.4h-.6v-.1zM278.6 200.8l-.5 .7h.5z"/>
</g>
<path d="M139.1 170.8h13.5v6.7h-13.5z" fill="none" stroke="#00f" stroke-width=".17"/>
<g font-size="4.5">
<text x="13.9" y="42">EFR32xG24B Radio Board</text>
<text x="200" y="42">Revision History</text>
</g>
<g font-size="3.5">
<text x="13.7" y="48.4">2.4 GHz 20 dBm</text>
<text x="200" y="50.1">Rev.</text>
<text x="213.6" y="50.1">Description</text>
<text x="13.7" y="56.9">Board Function</text>
<text x="78.6" y="56.5">Page</text>
</g>
<g font-size="3.2">
<text x="13.7" y="63.4">Title Page</text>
<text x="81.8" y="63.5">1</text>
<text x="13.9" y="70.3">RF, Antenna and Power</text>
<text x="81.8" y="70.3">2</text>
<text x="13.9" y="77.1">EFR32 Signal Assignments</text>
<text x="81.4" y="77.1">3</text>
<text x="13.7" y="83.9">WSTK Connectors &amp; Board ID</text>
<text x="81.4" y="83.9">4</text>
<text x="211.9" y="180.2">EFR32xG24B 2.4 GHz 20 dBm Radio Board</text>
</g>
<g font-size="3.1">
<text x="33.2" y="7.5">5</text>
<text x="89.2" y="7.5">4</text>
<text x="145.2" y="7.5">3</text>
<text x="201.2" y="7.5">2</text>
<text x="257.2" y="7.5">1</text>
<text x="5.3" y="32.3">D</text>
<text x="285.2" y="32.3">D</text>
<text x="200" y="58.5">A00</text>
<text x="213.6" y="58.5">Initial release.</text>
<text x="200" y="70.3">A01</text>
<text x="213.6" y="70.3">U1 with new factory calibrations, mounted C3.</text>
<text x="5.3" y="81.7">C</text>
<text x="285.2" y="81.7">C</text>
<text x="5.3" y="131.3">B</text>
<text x="285.2" y="131.3">B</text>
<text x="5.3" y="180.8">A</text>
<text x="285.2" y="180.8">A</text>
<text x="33.2" y="205.6">5</text>
<text x="89.2" y="205.6">4</text>
<text x="145.2" y="205.6">3</text>
<text x="201.2" y="205.6">2</text>
<text x="257.2" y="205.6">1</text>
</g>
<g font-size="2.8">
<text x="211.9" y="188.7">Title Page</text>
<text x="211.9" y="196.5">BRD4187C</text>
<text x="272.9" y="196.5">A01</text>
</g>
<g font-size="2">
<text x="271.6" y="192.8">Revision</text>
<text x="275.4" y="202">of</text>
</g>
<g font-size="1.5" fill="#000080">
<text x="139.1" y="170.5">PCB1</text>
<text x="145.8" y="178.9">PCB4187C</text>
</g>
<g font-size="1.5">
<text x="176.8" y="189.3">Designed</text>
<text x="193.8" y="189.3">Approved</text>
<text x="176.8" y="194.4">Size</text>
<text x="181.9" y="194.4">Sheet Modified Date</text>
<text x="188" y="201">COPYRIGHT SILICON LABORATORIES IIINC. 2020</text>
<text x="188" y="201">COPYRIGHT SILICON LABORATORIES NC. 2020</text>
<text x="227.5" y="201">CONFIDENTIAL – SUBJECT TO TERMS OF USE</text>
<text x="271.6" y="199.6">Sheet</text>
</g>
<g font-size="1.3">
<text x="98.4" y="185.5">LEGAL NOTICE:</text>
<text x="98.4" y="186.9">SILICON LABORATORIES INC. (“SILICON LABS”) AND/OR ITS LICENSORS DO NOT WARRANT THE ACCURACY</text>
<text x="98.4" y="188.3">OR COMPLETENESS OF THIS SCHEMATIC OR ANY INFORMATION CONTAINED WITHIN THIS SCHEMATIC.</text>
<text x="98.4" y="189.7">IT IS PROVIDED “AS-IS” FOR REFERENCE ONLY. SILICON LABS DOES NOT WARRANT THAT THIS DESIGN</text>
<text x="98.4" y="191.1">WILL MEET THE SPECIFICATIONS, BE SUITABLE FOR YOUR APPLICATION OR FIT FOR ANY PARTICULAR</text>
<text x="98.4" y="192.5">PURPOSE, OR WILL OPERATE IN YOUR IMPLEMENTATION. SILICON LABS AND ITS LICENSORS DO NOT</text>
<text x="98.4" y="193.9">WARRANT THAT THE DESIGN IMPLIED IN THIS SCHEMATIC IS PRODUCTION-WORTHY. YOU SHOULD</text>
<text x="98.4" y="195.3">COMPLETELY VALIDATE AND TEST YOUR DESIGN IMPLEMENTATION TO CONFIRM SYSTEM FUNCTIONALITY</text>
<text x="98.4" y="196.7">FOR YOUR APPLICATION.</text>
</g>
</svg>
